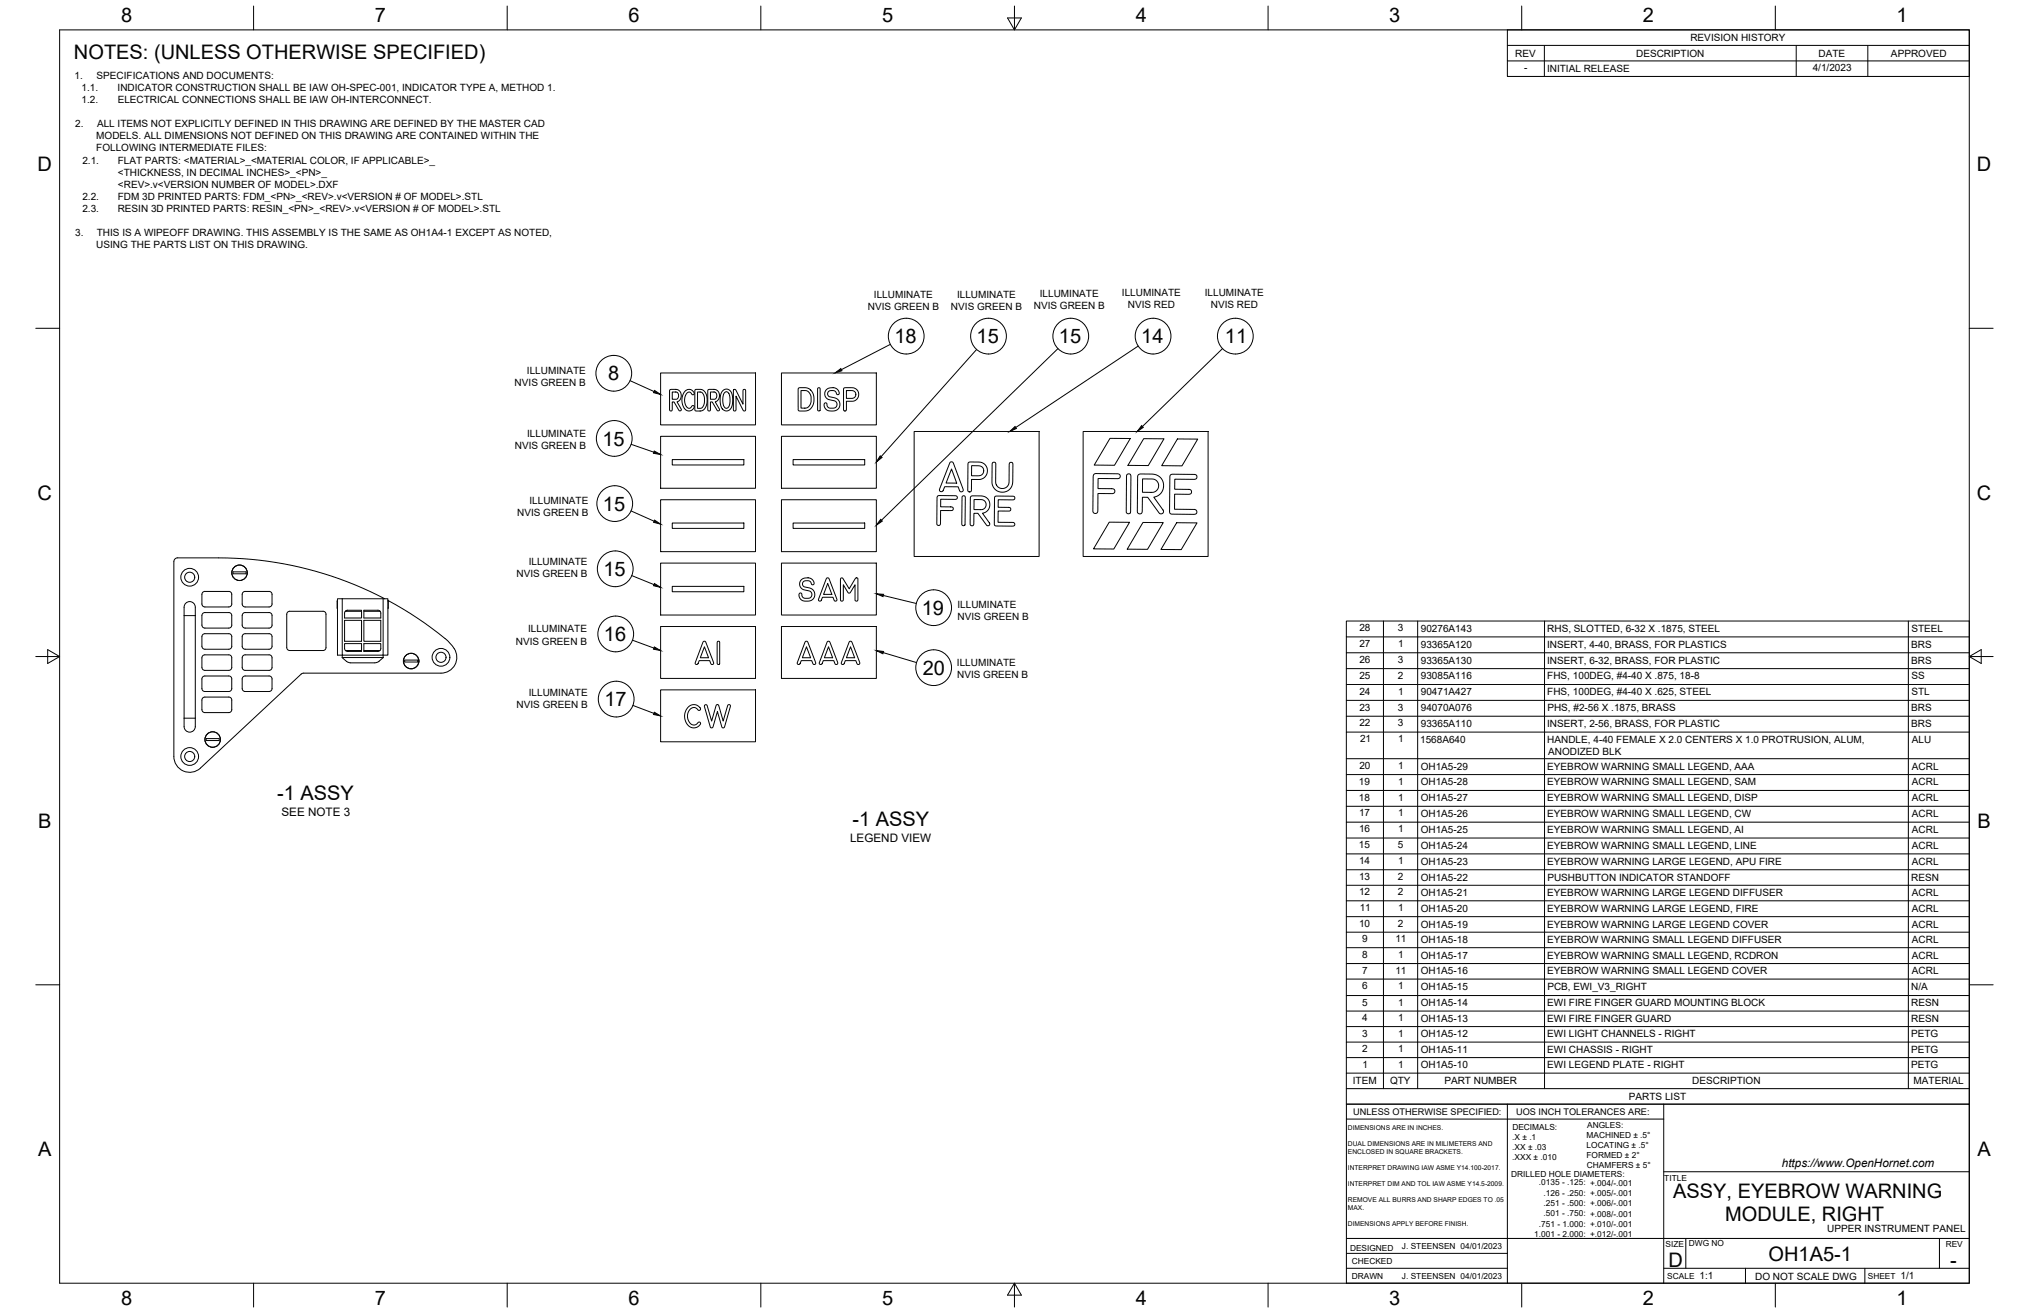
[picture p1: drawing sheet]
<svg xmlns="http://www.w3.org/2000/svg" width="864mm" height="559mm" viewBox="0 0 864 559" stroke-linecap="round" stroke-linejoin="round" font-family="sans-serif">
<!-- layer: Visible -->
<g fill="none" stroke="#000" stroke-width=".43">
<path d="M281.2 158.7h40.4v22.1h-40.4zM332.6 158.7h40.4v22.1h-40.4zM285.2 165.9l2.9-.1 1 .4 .6 .8 .3 1.1-.2 1.4-.6 1-1 .5 1.7 3-.2 .8h-.7l-2.1-3.7h-.8v3.5l-.5 .3-.6-.3zM286.1 166.8l1.9 .1 .6 .4 .2 1.5-.6 1-2.1 .1zM291.7 166.4l1-.6h1.2l1.6 1.5-.1 .5-.5 .2-1.2-1.1-.9 .1-.7 .7-.6 1.4v2.4l1 2 1 .3 1.2-1.1 .7 .2-.5 1.3-1.2 .7-1.3-.1-.7-.5-.9-1.3-.4-1.3v-2.7l.5-1.6zM295.8 165.9h3.2l1.1 1 .6 1.2 .3 2.2-.3 2.1-.8 1.6-1.1 .8-2.4 .1-.6-.3zM296.9 166.8l1.8 .2 1 1.8v3.1l-.7 1.4-.7 .5h-1.4zM301.4 165.9l3-.1 1.4 1 .4 1.2-.1 1.4-.7 1.1-1 .5 1.8 3.1-.2 .7-.7-.1-2.2-3.6h-.7l-.1 3.6-.5 .2-.5-.3zM302.4 166.8l1.8 .1 .6 .4 .3 1.4-.6 1.1-2.1 .1zM307.6 166.4l1.1-.7 1.4 .1 1 1 .6 1.5 .2 2.2-.3 2.3-.8 1.4-1.1 .7-1.1-.1-.9-.5-1-1.9-.1-3.7zM308.4 167.1l.8-.4 .7 .4 .8 2.1-.2 3.2-.4 .8-.8 .6-1-.6-.6-1.6v-2.9zM312.3 165.8l.5-.1 .4 .4 3 5.9 .1-5.9 .4-.4 .6 .3 .1 8.4-.3 .5-.8-.2-3-6.1v5.8l-.4 .5-.7-.2z"/>
<path d="M281.2 185.7h40.4v22.1h-40.4zM332.6 185.7h40.4v22.1h-40.4zM389.1 183.6h53.2v53.2h-53.2zM461 183.6h53.2v53.2h-53.2zM281.2 212.7h40.4v22.1h-40.4zM332.6 212.7h40.4v22.1h-40.4zM281.2 239.6h40.4v22.1h-40.4zM332.6 239.6h40.4v22.1h-40.4zM79.3 256.6a2.69 2.69 0 0 1 3.1 .2 2.69 2.69 0 0 1 .7 3.1v47.9a2.64 2.64 0 0 1-.9 3.2 2.64 2.64 0 0 1-3.3-.3l-.5-1.5v-50.8l.2-1zM85.9 253l.1 4.4 .5 .7 .7 .2h10.6l.8-.9v-4.4M87.2 251.7h10.2M87.2 251.7l-.7 .2-.6 1.1"/>
<path d="M97.4 251.7l1 .5 .3 .8M99.2 243.4h5.5v.8h-5.5zM103.1 253v4.4l.5 .7 .8 .2h10.5l.8-.9 .1-4.4M104.4 251.7h10.1M104.4 251.7l-.8 .2-.5 1.1M114.5 251.7l.8 .2 .5 1.1M143.6 254.8h21.5v24h-2v1.1l-2.8 2.1-11 .1-1.5-.4-2.1-1.8v-1.1h-2.1zM143.6 255.8v3M147.2 259.9l.7-.2h6v3.3h-7.2v-2.4zM154.9 259.7l6.3 .1 .8 .8 .1 2.4h-7.2zM163.7 254.8a152.5 152.5 0 0 0-70.7-17.4h-17.4l-.9 .3-.6 .8-.1 83.5a6.7 6.7 0 0 0 4 6.1 6.7 6.7 0 0 0 7.3-1.2l43.4-40.3 59-.1a6.9 6.9 0 0 0 6.4-4.6 6.9 6.9 0 0 0-2.1-7.6l-2.5-2.5M165.1 255.5a153.6 153.6 0 0 1 24.3 16.3"/>
<path d="M165.1 255.8v3M85.9 271l.1 4.4 .5 .7 .7 .2 10.6-.1 .8-.8v-4.4M86.5 260.9l.7-.2 10.6 .1 .8 .8v4.8l-.5 .7-.7 .2-10.6-.1-.6-.4-.3-.8v-4zM86.5 278.9l.7-.2h10.6l.8 .9v4.8l-.5 .7-.7 .2-10.6-.1-.6-.4-.3-.8v-4zM87.2 269.7h10.2M87.2 269.7l-.7 .2-.6 1.1M97.4 269.7l1 .5 .3 .8M103.1 271v4.4l.5 .7 .8 .2 10.5-.1 .8-.8 .1-4.4M103.3 261.2l1.1-.5 10.5 .1 .8 .8v4.8l-.4 .7-.8 .2-10.5-.1-.7-.4-.2-.8zM103.6 278.9l.8-.2h10.5l.8 .9v4.8l-.4 .7-.8 .2-10.5-.1-.7-.4-.2-.8v-4zM104.4 269.7h10.1M104.4 269.7l-.8 .2-.5 1.1"/>
<path d="M114.5 269.7l1.1 .5 .2 .8M122.6 260.4l.7-.2 14.2-.1 1 .6 .2 .7 .1 14.2-.6 1-.7 .3h-14.2l-1-.6-.3-.7v-14.2zM146.7 264h7.2v8.9h-7.2zM146.7 276l.2 .7 .6 .5h6.4v-3.3h-7.2v2.1M147 276.8l6.9 .1M153.9 260.2h-7M154.9 260.2h6.9M154.9 264h7.2v8.9h-7.2zM161.7 276.8l-6.8 .1M162.1 276l-.3 .7-.6 .5h-6.3v-3.3h7.2v2.1M281.2 266.6h40.4v22.1h-40.4zM332.6 266.6h40.4v22.1h-40.4z"/>
<path d="M86.5 287.9l.7-.2h10.6l.8 .9v4.8l-.5 .7-.7 .2-10.6-.1-.6-.4-.3-.8v-4zM86.5 296.9l.7-.2h10.6l.8 .8v4.9l-.5 .6-.7 .3-10.6-.1-.6-.4-.3-.8v-4.1zM103.3 288.2l1.1-.5h10.5l.8 .9v4.8l-.4 .7-.8 .2-10.5-.1-.7-.4-.2-.8zM172.2 280.9h5.5v.9l-5.5-.1zM281.2 293.6h40.4v22.1h-40.4zM93.3 314.3h-5.5l-.1 .6 .1 .3h5.5M93.3 314.3v.9"/>
<circle cx="80.7" cy="245.7" r="3.8"/>
<circle cx="80.7" cy="245.7" r="2.15"/>
<circle cx="101.9" cy="243.8" r="3.3"/>
<circle cx="187.7" cy="279.7" r="3.8"/>
<circle cx="187.7" cy="279.7" r="2.15"/>
<circle cx="175" cy="281.3" r="3.3"/>
<circle cx="90.5" cy="314.7" r="3.3"/>
<circle cx="80.7" cy="322" r="3.8"/>
<circle cx="80.7" cy="322" r="2.15"/>
</g>
<!-- layer: Visible Narrow -->
<g fill="none" stroke="#000" stroke-width=".43">
<path d="M339.9 165.2l.6-.2 3.1 .1 1.3 .8 1.1 1.4 .5 2.3-.3 2.2-.8 1.7-1.2 1.1-1.6 .3h-2.4l-.4-.3zM340.9 166.2l2.5 .1 .9 .7 .7 1.1 .2 3.1-.6 1.4-1.1 .9-2.6 .2zM348.1 165.1l.7-.1 .3 .5v8.7a.55 .55 0 0 1-.6 .7 .55 .55 0 0 1-.5-.7zM351.9 165.7l1.1-.6h2.2l1.3 .7 .6 .9 .1 .9-.6 .4-.5-.3-.5-1.1-1-.4-1.7 .2-.6 1 .5 1.3 3.1 .8 1.3 1.3 .3 1.1-.2 1.2-1.4 1.5-1.3 .3-2.1-.1-1.1-.7-.5-.9-.1-1.2 .5-.5 .5 .1 .4 1.5 .9 .6 2.4-.2 .8-1.3-.7-1.4-3.1-.8-.9-.8-.6-2zM359.2 165.2l4.3-.1 1.3 .9 .7 1.6-.3 1.6-1.2 1.3-1.2 .3h-2.5v3.5l-.2 .5-.5 .1-.6-.6zM360.3 166.2l3.3 .3 .7 1.1-.4 1.3-1.1 .6h-2.5zM286.1 195.6h30.5v2.3h-30.5zM337.6 195.6h30.4v2.3h-30.4zM404.4 196.8l.8-.2 .6 .5 4.1 11.1 .1 .6-.5 .5-.9-.2-.8-1.9-5.7-.1-.9 2-.8 .1-.5-.4 .1-.9zM405 199.6l2.2 6h-4.5zM412.2 196.9l.7-.3h3.5l1.7 .3 1.4 1.1 .8 1.9-.4 2.1-1.5 1.6-1.3 .4h-3.6l-.1 4.7-.5 .7-.7-.1-.3-.6zM413.6 198.2h3.2l1 .4 .9 1.5-.5 1.7-1.5 .7h-3.2z"/>
<path d="M422.6 196.9l.9-.1 .3 .6 .1 8.6 .9 1.2 1.6 .7 1.8-.4 1.1-1.3 .3-8.7 .5-.7 .9 .4-.1 8.8-.8 1.8-1.6 1.3-1.9 .4-1.5-.3-1.4-.8-1-1.3-.5-1.9 .1-7.6zM472.4 186.6h8.7l-6.7 11.4-8.7-.1zM486.8 186.7l8.6 .1-6.7 11.3h-8.6zM501.1 186.8l8.7 .1-6.7 11.4-8.6-.1zM399.1 211.2l.6-.3 6.9 .1 .6 .2 .3 .6-.2 .5-.7 .2h-6.2v3.2l4.7 .1 .5 .3 .1 .4-.5 .8h-4.9v5.6l-.8 .7-.8-.5 .1-11.3zM409.6 211.3l.8-.3 .5 .7-.1 11.5-.6 .5-.6-.1-.2-.5zM413.2 211.3l.6-.3 4.7 .2a3.7 3.7 0 0 1 2.8 3.8 3.7 3.7 0 0 1-3.1 3.4l3 4.2-.2 1-.7 .2-.4-.3-3.7-5h-1.7l-.1 4.8-.5 .5-.7-.2-.3-.9 .1-10.8zM414.6 212.6h3.3l1 .4 .8 1.5-.5 1.7-1.2 .7h-3.5zM423.5 211.3l.5-.2 7.2 .1 .6 .3 .1 .9-.7 .3h-6.3l-.1 3.2h4.6l.7 .3 .1 .7-.7 .6h-4.7v4.8l6.5 .1 .6 .6-.2 .8-7.7 .1-.7-.4zM465.6 201.9l.9-.4 9.2 .1 .8 .3 .3 .8-.2 .7-.8 .3-8.4-.1-.1 4.3 6.1 .1 .8 .3 .3 .8-.3 .7-.7 .3-6.2-.1v7.6l-.4 .7-.7 .2-.7-.2-.3-.7 .1-14.8zM479.7 202l.6-.3 .6 .1 .5 1-.2 14.9-.1 .5-.6 .5-.7-.2-.4-.5zM484.5 202.1l.8-.4 6.3 .2 1.6 .7 1.2 1.3 .9 2.5-.5 2.4-1.5 1.9-2.2 .9 4 5.5 .1 .9-.5 .5-.7 .2-.6-.3-4.9-6.8h-2.3l-.1 6.5-.7 .6-1.2-.5v-15.4z"/>
<path d="M486.3 203.8l4.2 .1 1.5 .4 .8 1 .3 1-.4 2-.8 .8-1.2 .4h-4.4zM498.2 202.1l.8-.3 9.4 .1 .9 .4 .1 1.2-.8 .5-8.6-.1v4.3l6.2 .1 .8 .4 .2 .8-.3 .6-.7 .3-6.2-.1-.1 6.4 8.7 .1 .8 .8-.4 1.1-10.2 .1-.9-.4v-15.5zM286.1 222.6h30.5v2.3h-30.5zM337.6 222.6h30.4v2.3h-30.4zM472.1 222.2l8.7 .1-6.7 11.4-8.7-.1zM486.5 222.4h8.6l-6.7 11.4-8.6-.1zM500.8 222.5h8.7l-6.7 11.4-8.7-.1zM145.7 254.8v24h17.4v-24M286.1 249.6h30.5v2.2h-30.5zM340.9 246.9l1.4-.8 1.6-.2 1.5 .5 .8 .8 .3 1-.3 .7-.7-.1-.5-1.1-1.1-.6-1.7 .2-.6 1v.7l.6 .7 3 .7 1.3 1.3 .2 2.2-1.3 1.6-3.1 .3-1.1-.4-.8-.9-.3-1.4 .4-.7 .6 .1 .4 1.5 1 .6 2.1-.1 .7-.6 .3-.7-.7-1.5-3.1-.8-.9-.8-.6-1.8zM351.8 246.1l.6-.2 .5 .4 3.3 8.6-.3 .9-.7-.1-.7-1.5h-4.4l-.7 1.5-.6 .1-.4-.3zM352.3 248.3l1.8 4.7h-3.6z"/>
<path d="M357.9 246.1l.9 .1 2.6 4.4 2.6-4.4 .4-.3 .6 .2 .1 9.1-.2 .5-.6 .1-.4-.4v-6.5l-2.3 3.5-.7-.3-2-3.2v6.3l-.3 .6-.7-.1zM78.4 262h4.7M145.7 279.8h17.4M299.3 273.1l.7-.2 .4 .4 3.3 8.6-.2 .8-.8-.1-.6-1.4h-4.5l-.7 1.5-.5 .1-.5-.3zM299.8 275.3l1.8 4.6h-3.5zM305.3 273.1l.6-.2 .4 .5v8.7a.55 .55 0 0 1-.5 .7 .55 .55 0 0 1-.6-.7zM342.8 273.1l.7-.2 .3 .4 3.3 8.6-.2 .8-.8-.1-.6-1.4h-4.5l-.6 1.5-1-.2-.1-.4zM343.3 275.3l1.7 4.6h-3.5zM352.2 273.1l.7-.2 .4 .6 3.2 8.4-.2 .8h-.8l-.6-1.5h-4.5l-.7 1.5-.9-.2zM352.6 275.3l1.8 4.6h-3.5zM361.5 273.1l.7-.2 .5 .6 3.2 8.4-.2 .8h-.8l-.6-1.5h-4.5l-.7 1.5-1-.2zM362 275.3l1.8 4.6h-3.5z"/>
<path d="M78.4 305.6h4.7M293 300.8l1-.7 1.4-.2 2 .8a.87 .87 0 0 1 .8 .7 .87 .87 0 0 1-.6 1l-1.5-1.1-.7-.2-1.4 .5-.9 1.1-.4 1.3v1.4l1 2.3 1.6 .9 1-.3 1-1h.5l.4 .4-.2 .7-1.2 1-1.1 .4-1.5-.2-1.8-1.5-1-2.4 .2-2.6zM300 300.1l.5-.2 .5 .3 1.9 6.7 2.1-6.9 .6-.1 .3 .3 1.9 6.7 1.9-6.6 .4-.4 .7 .2 .1 .6-2.8 9-.8-.2-1.9-6.7-2 6.6-.4 .4-.5-.2-2.7-8.9z"/>
<circle cx="101.9" cy="243.8" r="3.3"/>
<circle cx="175" cy="281.3" r="3.3"/>
<circle cx="90.5" cy="314.7" r="3.3"/>
</g>
<!-- layer: Border -->
<g fill="none" stroke="#000" stroke-width=".43">
<path d="M25.4 12.7h812.8v533.4h-812.8zM107.9 2.6v10.1M215.9 2.6v10.1M323.8 2.6v10.1M428.8 7.6h5.9l-2.9 5.1zM431.8 2.6v10.1M539.7 2.6v10.1M647.7 2.6v10.1M755.6 2.6v10.1M15.2 139.7h10.2M838.2 139.7h10.1M15.2 279.4h10.2"/>
<path d="M20.3 276.5l5.1 2.9-5.1 3zM838.2 279.4l5.1-2.9v5.9zM838.2 279.4h10.1M15.2 419.1h10.2M838.2 419.1h10.1M107.9 546.1v10.2M215.9 546.1v10.2M323.8 546.1v10.2M431.8 546.1l2.9 5.1h-5.9zM431.8 546.1v10.2M539.7 546.1v10.2M647.7 546.1v10.2"/>
<path d="M755.6 546.1v10.2"/>
</g>
<!-- layer: Titleblock -->
<path d="M573.1 476.3h135M641.6 469.9v76.2M708.1 469.9v76.2M708.1 498.7h130.1M573.1 527.1v-57.2h265.1v76.2h-265.1v-19h265.1M573.1 539.8h68.5M573.1 533.4h68.5M708.1 539.8h130.1M717.5 527.1v12.7M742.9 539.8v6.3M793.7 539.8v6.3M825.5 527.1v12.7" fill="none" stroke="#000" stroke-width=".43"/>
<!-- layer: Parts Lists -->
<g fill="none" stroke="#000" stroke-width=".43">
<path d="M573 264.3h265.2v205.6h-265.2zM573 277.8h265.2M573 271.1h265.2M588.8 264.3v199M603.4 264.3v199M657.4 264.3v199M812.2 264.3v199M573 298.1h265.2M573 291.3h265.2M573 284.6h265.2M573 311.6h265.2M573 304.8h265.2"/>
<path d="M573 336.4h265.2M573 329.6h265.2M573 322.9h265.2M573 356.7h265.2M573 349.9h265.2M573 343.2h265.2M573 376.8h265.2M573 370.2h265.2M573 363.4h265.2M573 396.7h265.2M573 390.1h265.2M573 383.4h265.2"/>
<path d="M573 416.7h265.2M573 410.1h265.2M573 403.3h265.2M573 436.9h265.2M573 430.3h265.2M573 423.7h265.2M573 456.7h265.2M573 450.1h265.2M573 443.5h265.2M573 463.3h265.2"/>
</g>
<!-- layer: Revision Tables -->
<path d="M641.6 12.7h196.6v19.8h-196.6zM641.6 19.3h196.6M657.3 19.3v13.2M764.5 19.3v13.2M795 19.3v13.2M641.6 25.9h196.6" fill="none" stroke="#000" stroke-width=".43"/>
<!-- layer: Balloons -->
<g fill="none" stroke="#000" stroke-width=".43">
<path d="M378.9 146.6l-20.8 10.7M415.6 148.8l-40.6 45.6M450.3 148.4l-75.1 73M484.4 147.3l-52.1 34.6M520.3 148.4l-34 33.1M268.2 162l10.2 4.6M268.6 189.1l9.7 3.3M268.6 217.4l9.8 4.4M268.9 245l9.5 3.8M376 253.4l14 3.4M269.2 272.5l9.1 3.3M375.9 277.7l14.2 4.3"/>
<path d="M269.4 300.2l8.9 3.4"/>
<circle cx="261.2" cy="158.9" r="7.6"/>
<circle cx="385.7" cy="143.1" r="7.6"/>
<circle cx="420.7" cy="143.1" r="7.6"/>
<circle cx="455.7" cy="143.1" r="7.6"/>
<circle cx="490.8" cy="143.1" r="7.6"/>
<circle cx="525.8" cy="143.1" r="7.6"/>
<circle cx="261.4" cy="186.6" r="7.6"/>
<circle cx="261.7" cy="214.3" r="7.6"/>
<circle cx="261.9" cy="242.1" r="7.6"/>
<circle cx="397.4" cy="258.6" r="7.6"/>
<circle cx="262.1" cy="269.8" r="7.6"/>
<circle cx="262.3" cy="297.5" r="7.6"/>
<circle cx="397.4" cy="284.2" r="7.6"/>
</g>
<g fill="#000" stroke="#000" stroke-width=".43">
<path d="M355.4 158.7l2.5-1.8 .5 .9zM278.6 166.2l2.6 1.7-3-.8zM278.5 192l2.7 1.4-3.1-.5zM374.6 194l.8 .7-2.4 1.9zM429.8 183.6l2.2-2.1 .6 .9zM485.9 181.1l.7 .8-2.5 1.7zM278.6 221.4l2.6 1.7-3-.8zM374.8 221l.7 .8-2.5 1.7zM278.6 248.3l2.6 1.7-3-.7zM373 252.7l3.1 .2-.3 1zM278.5 275.3l2.7 1.6-3-.6zM373 276.9l3.1 .4-.3 .9z"/>
<path d="M278.5 303.1l2.7 1.6-3-.6z"/>
</g>
<g font-size="8.5">
<text x="51.6" y="9.4">8</text>
<text x="159.5" y="9.4">7</text>
<text x="267.5" y="9.4">6</text>
<text x="375.4" y="9.3">5</text>
<text x="483.4" y="9.4">4</text>
<text x="591.3" y="9.4">3</text>
<text x="699.3" y="9.4">2</text>
<text x="807.2" y="9.4">1</text>
<text x="31.5" y="25">NOTES: (UNLESS OTHERWISE SPECIFIED)</text>
<text x="16" y="72.9">D</text>
<text x="841.4" y="72.9">D</text>
<text x="380.7" y="146.1">18</text>
<text x="415.7" y="146.1">15</text>
<text x="450.7" y="146.1">15</text>
<text x="485.8" y="146.1">14</text>
<text x="521.4" y="146.1">11</text>
<text x="258.9" y="161.9">8</text>
<text x="256.4" y="189.6">15</text>
<text x="16" y="212.6">C</text>
<text x="841.4" y="212.6">C</text>
<text x="256.6" y="217.4">15</text>
<text x="256.8" y="245.1">15</text>
<text x="392.4" y="261.6">19</text>
<text x="257" y="272.8">16</text>
<text x="392.7" y="287.2">20</text>
<text x="257.3" y="300.6">17</text>
<text x="118" y="340.6">-1 ASSY</text>
<text x="16.2" y="352.3">B</text>
<text x="362.8" y="351.6">-1 ASSY</text>
<text x="841.7" y="352.3">B</text>
<text x="16.2" y="492">A</text>
<text x="841.7" y="492">A</text>
<text x="712.2" y="510">ASSY, EYEBROW WARNING</text>
<text x="734.3" y="519.8">MODULE, RIGHT</text>
<text x="710.1" y="539.1">D</text>
<text x="752.8" y="536.7">OH1A5-1</text>
<text x="830.1" y="539.1">-</text>
<text x="51.6" y="555.5">8</text>
<text x="159.5" y="555.5">7</text>
<text x="267.5" y="555.5">6</text>
<text x="375.4" y="555.4">5</text>
<text x="483.4" y="555.5">4</text>
<text x="591.3" y="555.5">3</text>
<text x="699.3" y="555.5">2</text>
<text x="807.2" y="555.5">1</text>
</g>
<g font-size="5">
<text x="119.8" y="347.3">SEE NOTE 3</text>
<text x="361.8" y="358.2">LEGEND VIEW</text>
<text x="758.4" y="496.8">https://www.OpenHornet.com</text>
</g>
<g font-size="4.3">
<text x="719.5" y="17.6">REVISION HISTORY</text>
<text x="644.9" y="24.2">REV</text>
<text x="696.4" y="24.2">DESCRIPTION</text>
<text x="774" y="24.2">DATE</text>
<text x="804.9" y="24.2">APPROVED</text>
<text x="31.7" y="33.7">1.</text>
<text x="41.1" y="33.7">SPECIFICATIONS AND DOCUMENTS:</text>
<text x="648.7" y="30.2">-</text>
<text x="658.5" y="30.6">INITIAL RELEASE</text>
<text x="771.5" y="30.3">4/1/2023</text>
<text x="34.7" y="38.9">1.1.</text>
<text x="50" y="38.9">INDICATOR CONSTRUCTION SHALL BE IAW OH-SPEC-001, INDICATOR TYPE A, METHOD 1.</text>
<text x="34.7" y="44">1.2.</text>
<text x="50.1" y="44">ELECTRICAL CONNECTIONS SHALL BE IAW OH-INTERCONNECT.</text>
<text x="32" y="54.2">2.</text>
<text x="41" y="59.3">MODELS. ALL DIMENSIONS NOT DEFINED ON THIS DRAWING ARE CONTAINED WITHIN THE</text>
<text x="41.3" y="54.2">ALL ITEMS NOT EXPLICITLY DEFINED IN THIS DRAWING ARE DEFINED BY THE MASTER CAD</text>
<text x="41" y="64.5">FOLLOWING INTERMEDIATE FILES:</text>
<text x="35.1" y="69.6">2.1.</text>
<text x="50.1" y="69.6">FLAT PARTS: &lt;MATERIAL&gt;_&lt;MATERIAL COLOR, IF APPLICABLE&gt;_</text>
<text x="50.2" y="74.7">&lt;THICKNESS, IN DECIMAL INCHES&gt;_&lt;PN&gt;_</text>
<text x="50.2" y="79.9">&lt;REV&gt;.v&lt;VERSION NUMBER OF MODEL&gt;.DXF</text>
<text x="35.1" y="85">2.2.</text>
<text x="50.1" y="85">FDM 3D PRINTED PARTS: FDM_&lt;PN&gt;_&lt;REV&gt;.v&lt;VERSION # OF MODEL&gt;.STL</text>
<text x="35.1" y="90.1">2.3.</text>
<text x="50.1" y="90.1">RESIN 3D PRINTED PARTS: RESIN_&lt;PN&gt;_&lt;REV&gt;.v&lt;VERSION # OF MODEL&gt;.STL</text>
<text x="32" y="100.4">3.</text>
<text x="41.2" y="100.4">THIS IS A WIPEOFF DRAWING. THIS ASSEMBLY IS THE SAME AS OH1A4-1 EXCEPT AS NOTED,</text>
<text x="41" y="105.5">USING THE PARTS LIST ON THIS DRAWING.</text>
<text x="512.8" y="125.8">ILLUMINATE</text>
<text x="372" y="127">ILLUMINATE</text>
<text x="404.8" y="132">NVIS GREEN B</text>
<text x="407.3" y="126.8">ILLUMINATE</text>
<text x="440" y="131.7">NVIS GREEN B</text>
<text x="442.6" y="126.6">ILLUMINATE</text>
<text x="477.5" y="126.2">ILLUMINATE</text>
<text x="480" y="131.3">NVIS RED</text>
<text x="515.3" y="131">NVIS RED</text>
<text x="369.4" y="132.1">NVIS GREEN B</text>
<text x="224.3" y="159.1">ILLUMINATE</text>
<text x="219.1" y="164.3">NVIS GREEN B</text>
<text x="219.2" y="191.2">NVIS GREEN B</text>
<text x="224.4" y="186.1">ILLUMINATE</text>
<text x="225.3" y="214.5">ILLUMINATE</text>
<text x="220.1" y="219.7">NVIS GREEN B</text>
<text x="219.8" y="245.4">NVIS GREEN B</text>
<text x="225" y="240.3">ILLUMINATE</text>
<text x="407.5" y="258.8">ILLUMINATE</text>
<text x="407.6" y="263.9">NVIS GREEN B</text>
<text x="224.8" y="269.2">ILLUMINATE</text>
<text x="578.6" y="268.6">28</text>
<text x="594.9" y="268.6">3</text>
<text x="604.7" y="268.9">90276A143</text>
<text x="658.6" y="268.9">RHS, SLOTTED, 6-32 X .1875, STEEL</text>
<text x="813.6" y="268.9">STEEL</text>
<text x="219.6" y="274.3">NVIS GREEN B</text>
<text x="578.6" y="275.4">27</text>
<text x="595.1" y="275.4">1</text>
<text x="604.7" y="275.6">93365A120</text>
<text x="658.5" y="275.7">INSERT, 4-40, BRASS, FOR PLASTICS</text>
<text x="813.5" y="275.7">BRS</text>
<text x="407.3" y="283.5">ILLUMINATE</text>
<text x="578.6" y="282.1">26</text>
<text x="594.9" y="282.1">3</text>
<text x="604.7" y="282.4">93365A130</text>
<text x="658.5" y="282.4">INSERT, 6-32, BRASS, FOR PLASTIC</text>
<text x="813.5" y="282.4">BRS</text>
<text x="407.4" y="288.6">NVIS GREEN B</text>
<text x="578.6" y="288.9">25</text>
<text x="595" y="288.9">2</text>
<text x="604.7" y="289.1">93085A116</text>
<text x="658.6" y="289.2">FHS, 100DEG, #4-40 X .875, 18-8</text>
<text x="813.6" y="289.2">SS</text>
<text x="225.1" y="296.1">ILLUMINATE</text>
<text x="578.6" y="295.6">24</text>
<text x="595.1" y="295.6">1</text>
<text x="604.7" y="295.9">90471A427</text>
<text x="658.6" y="295.9">FHS, 100DEG, #4-40 X .625, STEEL</text>
<text x="813.6" y="295.9">STL</text>
<text x="219.9" y="301.3">NVIS GREEN B</text>
<text x="578.6" y="302.4">23</text>
<text x="594.9" y="302.4">3</text>
<text x="604.7" y="302.6">94070A076</text>
<text x="658.6" y="302.7">PHS, #2-56 X .1875, BRASS</text>
<text x="813.5" y="302.7">BRS</text>
<text x="578.6" y="309.1">22</text>
<text x="594.9" y="309.1">3</text>
<text x="604.7" y="309.4">93365A110</text>
<text x="658.5" y="309.4">INSERT, 2-56, BRASS, FOR PLASTIC</text>
<text x="813.5" y="309.4">BRS</text>
<text x="578.9" y="315.9">21</text>
<text x="595.1" y="315.9">1</text>
<text x="604.5" y="316.1">1568A640</text>
<text x="658.6" y="316.2">HANDLE, 4-40 FEMALE X 2.0 CENTERS X 1.0 PROTRUSION, ALUM,</text>
<text x="813.8" y="316.1">ALU</text>
<text x="658.9" y="321.3">ANODIZED BLK</text>
<text x="578.6" y="327.2">20</text>
<text x="595.1" y="327.2">1</text>
<text x="604.7" y="327.5">OH1A5-29</text>
<text x="658.6" y="327.5">EYEBROW WARNING SMALL LEGEND, AAA</text>
<text x="813.8" y="327.5">ACRL</text>
<text x="578.4" y="334">19</text>
<text x="595.1" y="334">1</text>
<text x="604.7" y="334.3">OH1A5-28</text>
<text x="658.6" y="334.3">EYEBROW WARNING SMALL LEGEND, SAM</text>
<text x="813.8" y="334.3">ACRL</text>
<text x="578.4" y="340.7">18</text>
<text x="595.1" y="340.7">1</text>
<text x="604.7" y="341">OH1A5-27</text>
<text x="658.6" y="341">EYEBROW WARNING SMALL LEGEND, DISP</text>
<text x="813.8" y="341">ACRL</text>
<text x="578.4" y="347.5">17</text>
<text x="595.1" y="347.5">1</text>
<text x="604.7" y="347.8">OH1A5-26</text>
<text x="658.6" y="347.8">EYEBROW WARNING SMALL LEGEND, CW</text>
<text x="813.8" y="347.8">ACRL</text>
<text x="578.4" y="354.2">16</text>
<text x="595.1" y="354.2">1</text>
<text x="604.7" y="354.5">OH1A5-25</text>
<text x="658.6" y="354.5">EYEBROW WARNING SMALL LEGEND, AI</text>
<text x="813.8" y="354.5">ACRL</text>
<text x="578.4" y="361">15</text>
<text x="594.9" y="361">5</text>
<text x="604.7" y="361.3">OH1A5-24</text>
<text x="658.6" y="361.3">EYEBROW WARNING SMALL LEGEND, LINE</text>
<text x="813.8" y="361.3">ACRL</text>
<text x="578.4" y="367.7">14</text>
<text x="595.1" y="367.7">1</text>
<text x="604.7" y="368">OH1A5-23</text>
<text x="658.6" y="368">EYEBROW WARNING LARGE LEGEND, APU FIRE</text>
<text x="813.8" y="368">ACRL</text>
<text x="578.4" y="374.5">13</text>
<text x="595" y="374.5">2</text>
<text x="604.7" y="374.8">OH1A5-22</text>
<text x="658.6" y="374.8">PUSHBUTTON INDICATOR STANDOFF</text>
<text x="813.4" y="374.8">RESN</text>
<text x="578.4" y="381.1">12</text>
<text x="595" y="381.1">2</text>
<text x="604.7" y="381.4">OH1A5-21</text>
<text x="658.6" y="381.4">EYEBROW WARNING LARGE LEGEND DIFFUSER</text>
<text x="813.8" y="381.4">ACRL</text>
<text x="578.7" y="387.7">11</text>
<text x="595.1" y="387.7">1</text>
<text x="604.7" y="388">OH1A5-20</text>
<text x="658.6" y="388">EYEBROW WARNING LARGE LEGEND, FIRE</text>
<text x="813.8" y="388">ACRL</text>
<text x="578.4" y="394.5">10</text>
<text x="595" y="394.5">2</text>
<text x="604.7" y="394.8">OH1A5-19</text>
<text x="658.6" y="394.8">EYEBROW WARNING LARGE LEGEND COVER</text>
<text x="813.8" y="394.8">ACRL</text>
<text x="579.8" y="401.1">9</text>
<text x="593.9" y="401.1">11</text>
<text x="604.7" y="401.4">OH1A5-18</text>
<text x="658.6" y="401.4">EYEBROW WARNING SMALL LEGEND DIFFUSER</text>
<text x="813.8" y="401.4">ACRL</text>
<text x="579.8" y="407.7">8</text>
<text x="595.1" y="407.7">1</text>
<text x="604.7" y="408">OH1A5-17</text>
<text x="658.6" y="408">EYEBROW WARNING SMALL LEGEND, RCDRON</text>
<text x="813.8" y="408">ACRL</text>
<text x="579.8" y="414.4">7</text>
<text x="593.9" y="414.4">11</text>
<text x="604.7" y="414.7">OH1A5-16</text>
<text x="658.6" y="414.7">EYEBROW WARNING SMALL LEGEND COVER</text>
<text x="813.8" y="414.7">ACRL</text>
<text x="579.8" y="421">6</text>
<text x="595.1" y="421">1</text>
<text x="604.7" y="421.3">OH1A5-15</text>
<text x="658.6" y="421.3">PCB, EWI_V3_RIGHT</text>
<text x="813.5" y="421.3">N/A</text>
<text x="579.8" y="428">5</text>
<text x="595.1" y="428">1</text>
<text x="604.7" y="428.3">OH1A5-14</text>
<text x="658.6" y="428.3">EWI FIRE FINGER GUARD MOUNTING BLOCK</text>
<text x="813.4" y="428.3">RESN</text>
<text x="579.8" y="434.6">4</text>
<text x="595.1" y="434.6">1</text>
<text x="604.7" y="434.9">OH1A5-13</text>
<text x="658.6" y="434.9">EWI FIRE FINGER GUARD</text>
<text x="813.4" y="434.9">RESN</text>
<text x="579.8" y="441.2">3</text>
<text x="595.1" y="441.2">1</text>
<text x="604.7" y="441.5">OH1A5-12</text>
<text x="658.6" y="441.5">EWI LIGHT CHANNELS - RIGHT</text>
<text x="813.4" y="441.5">PETG</text>
<text x="579.8" y="447.8">2</text>
<text x="595.1" y="447.8">1</text>
<text x="604.7" y="448.1">OH1A5-11</text>
<text x="658.6" y="448.1">EWI CHASSIS - RIGHT</text>
<text x="813.4" y="448.1">PETG</text>
<text x="579.9" y="454.4">1</text>
<text x="595.1" y="454.4">1</text>
<text x="604.7" y="454.7">OH1A5-10</text>
<text x="658.6" y="454.7">EWI LEGEND PLATE - RIGHT</text>
<text x="813.4" y="454.7">PETG</text>
<text x="575.8" y="461.5">ITEM</text>
<text x="591.7" y="461.4">QTY</text>
<text x="614.8" y="461.5">PART NUMBER</text>
<text x="720.3" y="461.5">DESCRIPTION</text>
<text x="814.5" y="461.5">MATERIAL</text>
<text x="693.3" y="468.1">PARTS LIST</text>
<text x="777.7" y="524.4">UPPER INSTRUMENT PANEL</text>
<text x="723.4" y="544.5">1:1</text>
<text x="747" y="544.7">DO NOT SCALE DWG</text>
<text x="809" y="544.5">1/1</text>
</g>
<g font-size="3.9">
<text x="576" y="474.6">UNLESS OTHERWISE SPECIFIED:</text>
<text x="645.3" y="474.7">UOS INCH TOLERANCES ARE:</text>
</g>
<g font-size="3.5">
<text x="643.7" y="485">.X ± .1</text>
<text x="643.7" y="480.8">DECIMALS:</text>
<text x="675.3" y="484.3">MACHINED ± .5°</text>
<text x="675.6" y="480">ANGLES:</text>
<text x="643.7" y="489.3">.XX ± .03</text>
<text x="675.3" y="488.6">LOCATING ± .5°</text>
<text x="643.7" y="493.5">.XXX ± .010</text>
<text x="675.3" y="492.8">FORMED ± 2°</text>
<text x="675.4" y="497.1">CHAMFERS ± 5°</text>
<text x="643.2" y="501.1">DRILLED HOLE DIAMETERS:</text>
<text x="708.4" y="502.7">TITLE</text>
<text x="655" y="504.4">.0135 - .125: +.004/-.001</text>
<text x="657" y="508.8">.126 - .250: +.005/-.001</text>
<text x="657" y="513.2">.251 - .500: +.006/-.001</text>
<text x="657" y="517.7">.501 - .750: +.008/-.001</text>
<text x="653.1" y="526.5">1.001 - 2.000: +.012/-.001</text>
<text x="655" y="522.1">.751 - 1.000: +.010/-.001</text>
<text x="574.6" y="532.3">DESIGNED</text>
<text x="596.7" y="531.6">J. STEENSEN 04/01/2023</text>
<text x="708.9" y="530.9">SIZE</text>
<text x="718.9" y="530.5">DWG NO</text>
<text x="828.2" y="530.9">REV</text>
<text x="575.4" y="537.9">CHECKED</text>
<text x="575.4" y="544.3">DRAWN</text>
<text x="596.7" y="544.3">J. STEENSEN 04/01/2023</text>
<text x="709.6" y="544.2">SCALE</text>
<text x="795" y="544.2">SHEET</text>
</g>
<g font-size="2.8">
<text x="573.7" y="480.9">DIMENSIONS ARE IN INCHES.</text>
<text x="573.7" y="487.7">DUAL DIMENSIONS ARE IN MILIMETERS AND</text>
<text x="573.7" y="491.1">ENCLOSED IN SQUARE BRACKETS.</text>
<text x="573.7" y="497.9">INTERPRET DRAWING IAW ASME Y14.100-2017.</text>
<text x="573.7" y="504.7">INTERPRET DIM AND TOL IAW ASME Y14.5-2009.</text>
<text x="573.7" y="511.6">REMOVE ALL BURRS AND SHARP EDGES TO .05</text>
<text x="573.7" y="514.9">MAX.</text>
<text x="573.7" y="521.8">DIMENSIONS APPLY BEFORE FINISH.</text>
</g>
</svg>
